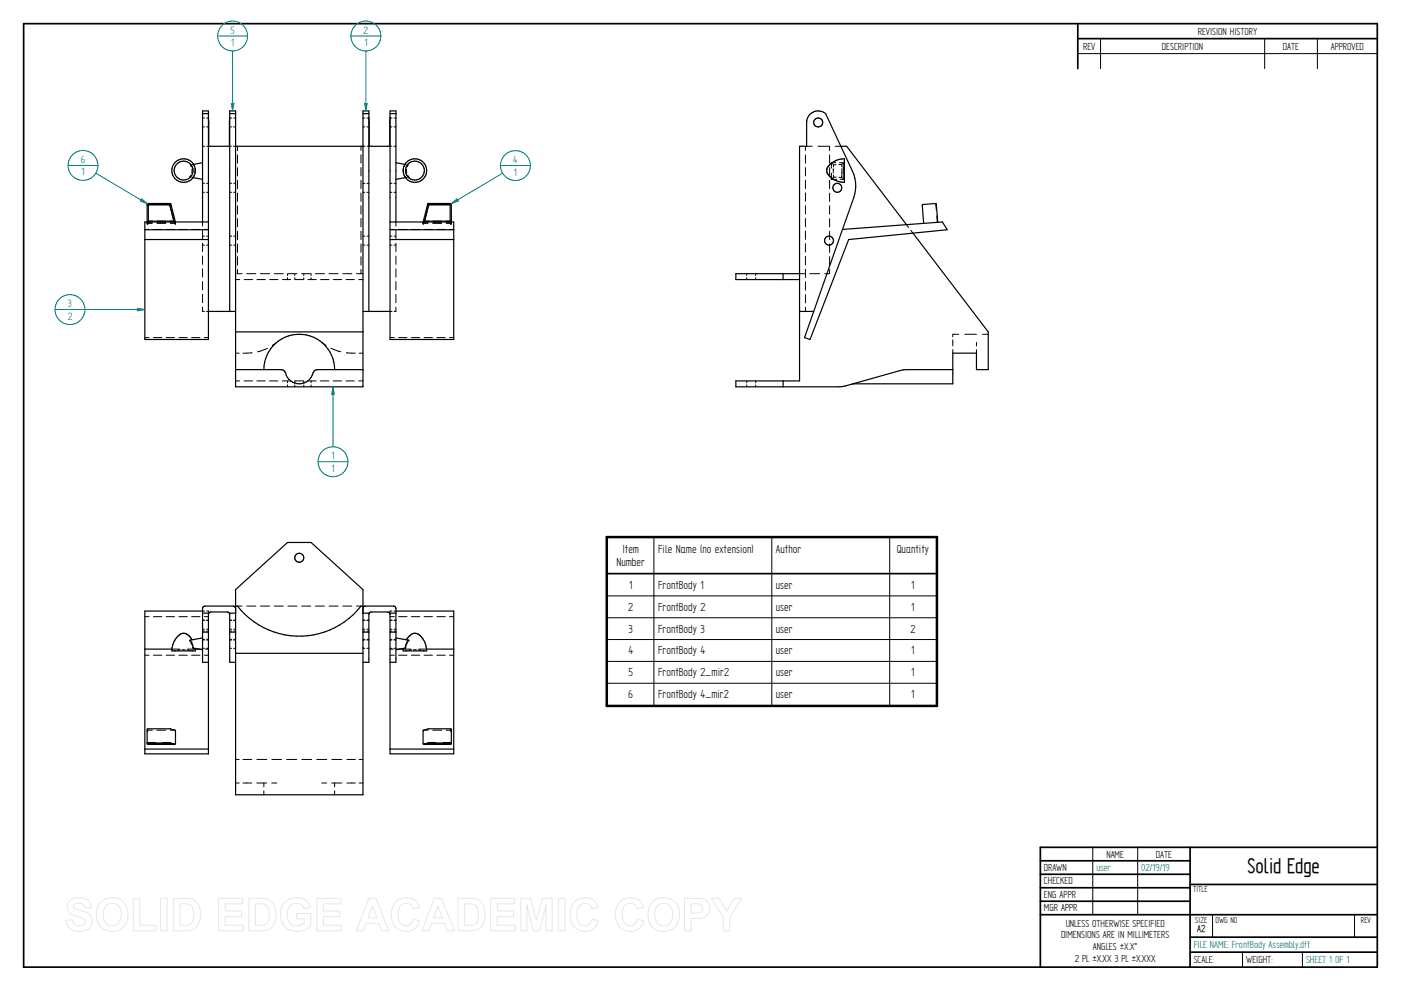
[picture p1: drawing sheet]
<svg xmlns="http://www.w3.org/2000/svg" width="594mm" height="420mm" viewBox="0 0 594 420" stroke-linecap="round" stroke-linejoin="round" font-family="sans-serif">
<g fill="none" stroke="#000" stroke-width=".72">
<path d="M10 10h574v400h-574zM457 10v19.1M457 16.4h127M504.6 359.2v50.8M584 359.2h-142.9v50.8M441.1 365h63.5M441.1 370.7h63.5M441.1 376.4h63.5M504.6 375h79.4M441.1 382.1h63.5M441.1 387.8h142.9M504.6 397.3h79.4"/>
<path d="M504.6 403.7h79.4"/>
</g>
<g fill="none" stroke="#000" stroke-width=".42">
<path d="M466.7 16.4v12.7M536.3 16.4v12.7M558.6 16.4v12.7M457 22.7h127M85.9 50h.8M85.9 53.8h.8M87.6 53.8h.8M87.6 50h.8M97.4 50h.8M97.4 53.8h.8M99.1 53.8h.8M99.1 50h.8"/>
<path d="M153.9 50h.8M153.9 53.8h.8M155.6 53.8h.8M155.6 50h.8M165.4 50h.8M165.4 53.8h.8M167.1 53.8h.8M167.1 50h.8M80.9 74.3l-.5 .8h.5M81.1 69.8l-.4 .1 .4 .8M81.4 75.2l.3 .1M81.4 71.7l-.1 1.7"/>
<path d="M81.7 75.3h.2M82 69.7l.4 .9M82 69.7l-.4 .1M82.1 69.7h-.1M82.2 74.5l-.5 .8M82.7 71.5l-.1 2M85.9 62h.8M85.9 77.7h.8M87.6 77.7h.8M87.7 62h.8M97.3 62h.8M97.4 77.7h.8"/>
<path d="M99 62h.9M99.1 77.7h.8M100.7 62v1.8M100.7 65.7v3.5M100.7 71.1v3.5M100.7 76.5v3.5M153.1 62v1.8M153.1 65.6v3.6M153.1 71v3.6M153.1 76.4v3.6M153.9 62h.9M153.9 77.7h.8"/>
<path d="M155.6 77.7h.8M155.7 62h.8M165.3 62h.9M165.4 77.7h.8M167 62h.9M167.1 77.7h.8M171.1 71.5l.1 2M171.5 74.5l.5 .8M171.7 69.7h.1M171.8 69.7l-.4 .9M171.8 69.7l.4 .1M172 75.3h-.1"/>
<path d="M172.4 71.7l.1 1.7M172.5 75.2l-.5 .1M172.7 69.8l.4 .1-.5 .8M172.9 74.3l.5 .8h-.5M341.5 62v1.8M341.5 65.7v3.5M341.5 71v3.6M341.5 76.4v3.6M342 62h2.4M346.9 62h4.8l.1 1.8M351.8 65.7v3.5M351.8 71.1v3.5"/>
<path d="M351.8 76.5v3.5M352.5 69.3v2M352.5 73.4v2M352.7 69.1l.2 .3M352.8 69h1.6M353.1 75.4l-.2 .2M353.2 69.7l.3 .2M353.3 71.6h.1M353.3 71.6v1.8M353.4 76h1.4M353.4 74.3l.1 .8M353.5 69.9l-.1 .9"/>
<path d="M353.5 75.1l-.2 .1M353.5 75.1h1.1M354.2 62h2.4M354.5 69.8l-1 .1M355.8 75.2l1 .1M356 69h1.5M356.2 76h1.3M356.8 75.3l.2 .2M356.9 69.7v.9M356.9 69.7l-1.2 .1M356.9 74.4l-.1 .9M356.9 73.4h.1"/>
<path d="M357 71.6l-.1 1.8M357.1 69.5l-.2 .2M357.3 75.8l.2 .2M357.5 69v2.3M357.5 73.7v2.3M357.5 69l-.2 .3M357.6 71v2.6M357.8 75l.2 1.3M358 68.3l-.2 1.3M61.4 97.3h1.8M62.4 94.3h.1M62.4 94.1h.1"/>
<path d="M62.4 94.3v.1M62.4 94.5v.2M62.4 94.7h.1M62.4 86.9v.1M62.5 86.8h.1M62.5 94.3h.1M62.6 86.7l-.1 .1M62.6 94.2h.1M62.7 94.7h.1M62.7 86.7h.1M62.7 94.7h1.9M62.7 94.2h1.9"/>
<path d="M62.9 93.8h.1M62.9 93.8h1.8M65.1 97.3h3.5M66.5 93.8h3.6M66.5 94.7h3.8M66.5 94.2h3.8M70.4 97.3h3.6M72 93.8h1.7M72.2 94.7h2M72.2 94.2h1.9M73.7 93.8h.1M74.1 94.2h.1"/>
<path d="M74.2 94.2h.1M74.3 94.7h.1M74.3 94.3h.1M74.4 94.1h.1M74.4 94.3h.1M74.4 94.7h.1M74.4 94.3v.1M74.4 94.5v.2M75.9 97.3h3.5M81.2 97.3h3.6M85.9 94.1v1.7M85.9 97.7v3.6"/>
<path d="M85.9 81.5h.8M86.6 97.3h1.8M87.6 81.5h.8M97.4 81.5h.8M99.1 81.5h.8M100.7 81.9v3.5M100.7 87.2v3.6M100.7 92.7v3.5M100.7 98v3.6M153.1 81.8v3.6M153.1 87.2v3.6M153.1 92.6v3.6"/>
<path d="M153.1 98v3.6M153.9 81.5h.8M155.6 81.5h.8M165.4 97.3h1.8M165.4 81.5h.8M167.1 81.5h.8M167.9 94.1v1.7M167.9 97.7v3.6M169 97.3h3.6M174.4 97.3h3.6M179.4 94.3h.1M179.4 94.7h.1"/>
<path d="M179.4 94.3v.1M179.4 94.5v.2M179.4 94.1h.1M179.5 94.7h.1M179.6 94.2l-.1 .1M179.7 94.7h.1M179.7 94.2h.1M179.7 94.7h1.9M179.7 94.2h1.9M179.8 97.3h3.6M180 93.8h.1M180 93.8h1.8"/>
<path d="M183.5 94.7h3.8M183.5 94.2h3.8M183.6 93.8h3.6M185.2 97.3h3.6M189.1 93.8h1.8M189.2 94.7h1.9M189.2 94.2h1.9M190.6 97.3h1.8M190.9 93.8h.1M191.1 94.7h.1M191.1 94.2h.1M191.2 94.7h.1"/>
<path d="M191.3 94.7h.1M191.4 94.3h.1M191.4 94.1h.1M191.4 94.3v.1M191.4 94.5v.2M341.5 81.8v3.5M341.5 87.2v3.5M341.5 92.6v3.5M341.5 98v3.5M351.8 81.9v3.5M351.8 87.2v3.6M351.8 92.7v3.5"/>
<path d="M351.8 98v3.6M384.4 95.2l.9 1.2M386.2 97.7l.9 1.1M396.9 86.8h.1M396.9 86.8l.1 2.3M397 86.8h.1M397.2 91.5l.2 2.3M397.4 93.8h.1M397.5 93.8h.1M85.9 103.1v3.6M85.9 108.5v3.6M85.9 114v3.5"/>
<path d="M85.9 119.4v3.5M85.9 100.1h.8M85.9 103.9h.8M87.6 103.9h.8M87.6 100.1h.8M97.4 100.1h.8M97.4 103.9h.8M99.1 103.9h.8M99.1 100.1h.8M99.9 116h.3M99.9 118.5h1.8M100.5 116h2.2"/>
<path d="M100.7 103.5v3.5M100.7 108.8v3.6M100.7 114.3v1.7M103.5 118.5h3.6M104.6 116h3.9M109 118.5h3.5M110.4 116h3.9M114.3 118.5h3.6M116.3 116h3.8M119.8 118.5h3.5M121.9 116v.8M121.9 117.7v.8"/>
<path d="M122.1 116h3.8M125 116v.8M125 117.7v.8M125.1 118.5h3.6M127.9 116h3.8M128.8 116v.8M128.8 117.7v.8M130.5 118.5h3.6M131.9 116v.8M131.9 117.7v.8M133.7 116h3.9M135.9 118.5h3.6"/>
<path d="M139.5 116h3.9M141.3 118.5h3.6M145.4 116h3.8M146.7 118.5h3.6M151.2 116h2.2M152.1 118.5h1.8M153.1 103.4v3.6M153.1 108.8v3.6M153.1 114.2v1.8M153.7 116h.2M153.9 100.1h.8M153.9 103.9h.8"/>
<path d="M155.6 103.9h.8M155.6 100.1h.8M165.4 100.1h.8M165.4 103.9h.8M167.1 103.9h.8M167.1 100.1h.8M167.9 103.1v3.6M167.9 108.5v3.6M167.9 114v3.5M167.9 119.4v3.5M316.6 116v.8M316.6 117.7v.8"/>
<path d="M320.5 116v.8M320.5 117.7v.8M339 116h2.2M341.5 103.3v3.6M341.5 108.7v3.6M341.5 114.1v3.5M341.5 119.5v3.6M343.3 116h4.2M351.8 114.3v1.7h-2.1M351.8 103.5v3.5M351.8 108.8v3.6M85.9 124.8v3.6"/>
<path d="M85.9 130.2v1.8h.8M87.6 132h.8M165.4 132h.8M167.9 130.2v1.8h-.8M167.9 124.8v3.6M341.5 124.9v3.5M341.5 130.3v1.7M61.4 143.1h1.8M65.1 143.1h3.5M70.4 143.1h3.6M75.9 143.1h3.5M81.2 143.1h3.6"/>
<path d="M86.6 143.1h1.8M99.9 149.7h1.5M106.9 149.6l-3.9 .1M113.4 147.7l-4.2 1.5M117.3 145.2l-1.8 1.3M136.4 145.2l1.9 1.3M140.3 147.6l4.3 1.5M146.9 149.6l3.8 .1M152.3 149.7h1.6M165.4 143.1h1.8M169 143.1h3.6M174.4 143.1h3.6"/>
<path d="M179.8 143.1h3.6M185.2 143.1h3.6M190.6 143.1h1.8M404 144.1v2.5M404 148.2v1.5M406.5 141.7h-2.5v1.2M409.1 141.7h5M414.1 145.2v1.5M414.1 148.3v1.4M416.6 141.7h2.5M99.9 161.5h1.7M103.5 161.5h3.6"/>
<path d="M108.9 161.5h3.6M114.3 161.5h3.5M119.7 161.5h3.6M121.9 161.5v.8M121.9 163.2v.8M125 161.5v.8M125 163.2v.8M125.1 161.5h3.5M128.8 161.5v.8M128.8 163.2v.8M130.5 161.5h3.6M131.9 161.5v.8"/>
<path d="M131.9 163.2v.8M135.9 161.5h3.5M141.3 161.5h3.6M146.7 161.5h3.5M152.1 161.5h1.8M316.6 161.5v.8M316.6 163.2v.8M320.5 161.5v.8M320.5 163.2v.8M85.9 259.1h.8M87.6 259.1h.8v.4M100.7 257h2"/>
<path d="M104.6 257h3.9M110.4 257h3.9M116.3 257h3.8M122.1 257h3.8M127.9 257h3.8M133.7 257h3.9M139.5 257h3.9M145.4 257h3.8M151.2 257h1.9M166.2 259.1h-.8v.4M167.1 259.1h.8M61.4 261.5h1.8"/>
<path d="M61.4 277.8h1.8M65.1 261.5h3.5M65.1 277.8h3.5M70.4 261.5h3.6M70.4 277.8h3.6M72.9 275.2h3.3M74.5 275.8l-.6 .2M75.9 261.5h3.5M75.9 277.8h3.5M76.5 275.5l-1.3 .2M77.2 275.5h1.3M79.2 275.5l1.4 .2"/>
<path d="M79.5 275.2h3.3M80.4 271.4h.1M80.4 271.4l.3 .5M80.6 271.4h.1M81 272.5h.1M81 272.5l.5 1.1M81.2 261.5h3.6M81.2 277.8h3.6M81.2 275.8l.7 .2M81.6 274.2l.2 .5M82 274.8h.1M84.3 275.2h1.4"/>
<path d="M85.9 263h.8M85.9 271.4h.8M85.9 271.1h.8M85.9 274.9h.8M85.9 267.6h.8M85.9 266.8h.8M86.6 261.5h1.8M86.6 277.8h1.8M87.1 275.2h1.3M87.6 263h.8M87.6 271.4h.8M87.6 274.9h.8"/>
<path d="M87.6 266.8h.8M87.6 271.1h.8M87.6 267.6h.8M88.4 260.1v.4M97.4 263h.8M97.4 271.4h.8M97.4 271.1h.8M97.4 274.9h.8M97.4 267.6h.8M97.4 266.8h.8M99.1 263h.8M99.1 271.4h.8"/>
<path d="M99.1 274.9h.8M99.1 266.8h.8M99.1 271.1h.8M99.1 267.6h.8M153.9 263h.8M153.9 271.4h.8M153.9 271.1h.8M153.9 274.9h.8M153.9 267.6h.8M153.9 266.8h.8M155.6 271.4h.8M155.6 274.9h.8"/>
<path d="M155.6 266.8h.8M155.6 263h.8M155.6 271.1h.8M155.6 267.6h.8M165.4 260.1v.4M165.4 261.5h1.8M165.4 275.2h1.4M165.4 277.8h1.8M165.4 263h.8M165.4 271.4h.8M165.4 271.1h.8M165.4 274.9h.8"/>
<path d="M165.4 267.6h.8M165.4 266.8h.8M167.1 271.4h.8M167.1 274.9h.8M167.1 266.8h.8M167.1 263h.8M167.1 271.1h.8M167.1 267.6h.8M168.2 275.2h1.3M169 261.5h3.6M169 277.8h3.6M171 275.2h3.3"/>
<path d="M171.8 274.8h.1M172.2 274.2l-.2 .5M172.6 275.8l-.6 .2M172.8 272.5l-.5 1.1M173.1 271.4h.1M173.4 271.4h.1M173.4 271.4l-.3 .5M174.4 261.5h3.6M174.4 277.8h3.6M174.6 275.5l-1.3 .2M175.3 275.5h1.3M177.3 275.5l1.3 .2"/>
<path d="M177.6 275.2h3.2M179.3 275.8l.7 .2M179.8 261.5h3.6M179.8 277.8h3.6M185.2 261.5h3.6M185.2 277.8h3.6M190.6 261.5h1.8M190.6 277.8h1.8M62.4 309.8h.1M62.5 309.7h.1M62.7 309.6h.1M62.7 309.6h1.9"/>
<path d="M62.9 314.8h.1M62.9 315h.1M62.9 314.8h3M66.5 309.6h3.8M69 314.8h3M72 314.8h.1M72 315h.1M72 314.8l.6 .2M72.2 309.6h2M73.1 315.3h.2M73.2 315.2l.5 .1M73.6 315.3h.1"/>
<path d="M73.7 315.3h.1M73.7 315.5v.1M179.6 309.6h2M180 315.3h.1M180 315.5v.1M180 315.3h.2M180.5 315.3h.2M180.6 315.2l-.6 .1M181.8 314.8h.1M181.8 315h.1M181.8 314.8h3M181.8 314.8l-.6 .2"/>
<path d="M183.5 309.6h3.8M187.9 314.8h3M189.2 309.6h1.9M190.9 314.8h.1M190.9 315h.1M191.1 309.6h.1M191.3 309.7h.1M191.4 309.8h.1M99.9 322h1.5M99.9 332h1.5M103 322h3.8M103 332h3.7"/>
<path d="M108.9 332h4.2M108.9 322h4.2M111.9 332v1.6M111.9 335.3v1.7M115.2 332h2.1M115.3 322h4.1M121.6 322h4.2M128 322h4.2M134.3 322h4.3M136.4 332h2.1M140.7 332h4.2M140.7 322h4.2"/>
<path d="M141.9 332v1.6M141.9 335.3v1.7M147.1 332h3.6M147.1 322h3.6M152.3 322h1.6M152.3 332h1.6M463.4 359.2v28.6M482.4 359.2v28.6M514.2 387.9v9.4M574.4 387.9v9.4M526.9 403.7v6.3M552.3 403.7v6.3"/>
</g>
<g fill="none" stroke="#000" stroke-width=".51">
<path d="M85.9 48.2h2.5M88.4 49.8l.1 12.2h8.8l.1-12.2M97.4 48.2h2.5M153.9 48.2h2.5M156.4 49.8l.1 12.2h8.8l.1-12.2M165.4 48.2h2.5M81.9 75.3l4 .7M85.9 69l-3.8 .7M99.9 62h54M167.9 69l3.8 .7M171.9 75.3l-4 .7M351.4 70.4a9.1 9.1 0 0 1 6.6-3.1v10a7.8 7.8 0 0 1-7.4-4.6l.1-1.4z"/>
<path d="M352.5 76h.9M352.5 69v.3M352.5 75.4v.6M352.5 69h.3M352.5 69l.2 .1M352.9 75.6l-.4 .4M356.6 62h2.4l25.4 33.2M61.4 97.4h27M62.4 94.1v-7.5l.3-.3 9.6 .1 2.1 7.7M62.9 86.8h9.1l1.7 7h-10.8zM85.9 94.1v-47.1h2.5v96.9h-27v-49.8h27M165.4 94.1h27v49.8h-27v-96.9h2.5v47.1"/>
<path d="M165.4 97.4h27M179.4 94.1l1.9-7.6 .3-.2 9.7 .1 .1 7.7M181.8 86.8h9.1v7h-10.9zM357.2 97.3l4.8-13.5a14.8 14.8 0 0 0-.6-11.3l-11.3-24.3a4.9 4.9 0 0 0-5.2-.7 4.9 4.9 0 0 0-2.9 4.4v10.1h-3v99.5h-27v2.5l45-.1 26.1-7.1 20.9-.1M357.2 97.3l42.4-3.2 2.1 3.3-41.8 4.2-16.4 42.3-2.3-.8zM387.1 98.8l32 41.9v16h-5v-7h-10.1v13h-42.1M397.6 94.2l-.6-7.6-.3-.3-5.5 .5 .5 7.9M61.4 101.6h27M165.4 101.6h27M332.1 116v2.5M339 116h-27v2.5h27M88.4 132h11.5"/>
<path d="M97.4 132v-85h2.5v117h54v-117h2.5v85M153.9 132h11.5M339 132h6.1M99.9 156.7h19.3l1 .3 .7 .7a6.1 6.1 0 0 0 6 5 6.1 6.1 0 0 0 6-5l.7-.7 1.1-.3h19.2M99.9 140.7h54M111.9 156.7a15 15 0 0 1 15-15 15 15 0 0 1 15 15M332.1 161.5v2.5M362 162.7l-.6 .1M85.9 259.1h-24.5v60.5h27l.1-59.6M85.9 260h2.6M88.5 260l.9-.5h7l.9 .5M97.3 260l.1 20.8h2.5"/>
<path d="M97.3 260h2.6M99.9 258l-.3-.7-.7-.3h-12l-.9 .6-.1 23.2h2.5M99.9 250l22-20h10l22 20v87h-54zM99.9 257h.8a33.2 33.2 0 0 0 52.4 0h.8M153.9 258l.3-.7 .7-.3h12l.9 .6 .1 23.2h-2.5M153.9 260h2.6M156.5 260l-.1 20.8h-2.5M156.5 260l.9-.5h7l.9 .5M165.3 260h2.6M167.9 259.1h24.5v60.5h-27l-.1-59.6M61.4 275.2h11.5M81.5 271.3l-1.7-2a3.2 3.2 0 0 0-5 1.2 8.6 8.6 0 0 0-1.9 4.8"/>
<path d="M82.8 274.9v1.1h-10l.1-.7M82.8 275.2h1.5M85.9 268h2.5M85.9 270.5l-5.2 .9 1.3 3.4 3.9 .7M97.4 268h2.5M99.9 277h54M153.9 268h2.5M165.4 268h2.5M167.9 270.5l5.2 .9-1.3 3.4-3.9 .7M169.5 275.2h1.5M171 274.9l-.1 1.1h10v-.7M172.3 271.3a3.7 3.7 0 0 1 5.6-2l1 1.1a8.4 8.4 0 0 1 2 4.9"/>
<path d="M180.8 275.2h11.6M61.4 317.6h27M62.5 309.1l9.7-.1 2 .6 .2 .3v5.4l-.3 .3-11.6-.1zM62.9 315.6v-.6h9.1l1.7 .6M62.9 315.3h10.2M165.4 317.6h27M179.4 309.7l2.2-.7h9.5l.3 .3-.1 6.2h-11.8zM180 315.6l1.8-.6h9.1v.6M180.7 315.3h10.2M181.6 309h.1M191.4 314.7l-.3 .3"/>
<circle cx="347" cy="51.9" r="1.9"/>
<circle cx="77.9" cy="72.3" r="5"/>
<circle cx="77.9" cy="72.3" r="4"/>
<circle cx="175.9" cy="72.3" r="5"/>
<circle cx="175.9" cy="72.3" r="4"/>
<circle cx="355" cy="79.6" r="1.9"/>
<circle cx="351.5" cy="102" r="1.9"/>
<circle cx="126.9" cy="236.5" r="1.91"/>
</g>
<g fill="#000">
<circle cx="72" cy="86.8" r=".25"/>
<circle cx="181.8" cy="86.8" r=".25"/>
</g>
<path d="M141.2 164v25.4" fill="none" stroke="#008080" stroke-width=".42"/>
<path d="M141.2 164l.5 3.2h-1z" fill="#008080"/>
<path d="M155.1 21.6v25.4M141.2 164l.5 3.2h-1zM134.9 195.7h12.7M134.9 195.7a6.4 6.4 0 0 0 6.3 6.4 6.4 6.4 0 0 0 6.4-6.4M134.9 195.7a6.4 6.4 0 0 1 6.3-6.3 6.4 6.4 0 0 1 6.4 6.3" fill="none" stroke="#008080" stroke-width=".42"/>
<path d="M154.6 43.9h1.1l-.6 3.1z" fill="#008080"/>
<path d="M148.8 15.3h12.7M148.8 15.3a6.4 6.4 0 0 0 6.3 6.3 6.4 6.4 0 0 0 6.4-6.3M148.8 15.3a6.4 6.4 0 0 1 6.3-6.4 6.4 6.4 0 0 1 6.4 6.4M98.6 21.6v25.4M154.6 43.9h1.1l-.6 3.1z" fill="none" stroke="#008080" stroke-width=".42"/>
<path d="M98.1 43.9h1.1l-.6 3.1z" fill="#008080"/>
<path d="M92.3 15.3h12.7M92.3 15.3a6.4 6.4 0 0 0 6.3 6.3 6.4 6.4 0 0 0 6.4-6.3M92.3 15.3a6.4 6.4 0 0 1 6.3-6.4 6.4 6.4 0 0 1 6.4 6.4M98.1 43.9h1.1l-.6 3.1zM36 131.2h25.4" fill="none" stroke="#008080" stroke-width=".42"/>
<path d="M58.2 130.7l3.2 .5-3.2 .6z" fill="#008080"/>
<path d="M213.1 73.4l-21.8 13M23.3 131.2h12.7M23.3 131.2a6.4 6.4 0 0 0 6.4 6.4 6.4 6.4 0 0 0 6.3-6.4M23.3 131.2a6.4 6.4 0 0 1 6.4-6.3 6.4 6.4 0 0 1 6.3 6.3M58.2 130.7l3.2 .5-3.2 .6z" fill="none" stroke="#008080" stroke-width=".42"/>
<path d="M191.3 86.4l2.5-2.1 .5 .9z" fill="#008080"/>
<path d="M40.6 73.4l21.9 13M212.2 70.2h12.7M212.2 70.2a6.4 6.4 0 0 0 6.4 6.4 6.4 6.4 0 0 0 6.3-6.4M212.2 70.2a6.4 6.4 0 0 1 6.4-6.3 6.4 6.4 0 0 1 6.3 6.3M191.3 86.4l2.5-2.1 .5 .9z" fill="none" stroke="#008080" stroke-width=".42"/>
<path d="M60 84.3l2.5 2.1-3-1.2z" fill="#008080"/>
<path d="M28.9 70.1h12.7M28.9 70.1a6.4 6.4 0 0 0 6.3 6.4 6.4 6.4 0 0 0 6.4-6.4M28.9 70.1a6.4 6.4 0 0 1 6.3-6.3 6.4 6.4 0 0 1 6.4 6.3M60 84.3l2.5 2.1-3-1.2z" fill="none" stroke="#008080" stroke-width=".42"/>
<path d="M277.3 227.7v71.6M327.3 227.7v71.6M377.3 227.7v71.6M257.3 252.6h140M257.3 261.9h140M257.3 271.1h140M257.3 280.4h140M257.3 289.7h140" fill="none" stroke="#000" stroke-width=".42"/>
<path d="M257.3 243.2h140" fill="none" stroke="#000" stroke-width=".72"/>
<path d="M257.3 227.7h140v71.6h-140z" fill="none" stroke="#000" stroke-width="1.1"/>
<g fill="none" stroke="#e6e6e6" stroke-width=".42">
<path d="M29.6 381.8a6.5 6.5 0 0 1 8.5 .8l.6 2.2-2.8 .1a2.7 2.7 0 0 0-2.1-2 2.7 2.7 0 0 0-2.7 1.1 1.87 1.87 0 0 0 2.2 1.8l1.4 .4a4.4 4.4 0 0 1 4 6.2 6.4 6.4 0 0 1-9.1 1.3l-1.2-1.8-.5-1.7 2.7-.3a2.94 2.94 0 0 0 2.6 2.6 2.94 2.94 0 0 0 3.1-1.9 2.67 2.67 0 0 0-2.9-1.8 4.9 4.9 0 0 1-5-4.3l.4-1.6zM42.8 382.4a6.9 6.9 0 0 1 8.3-.8 6.9 6.9 0 0 1 3 7.7 6.7 6.7 0 0 1-8 5.5 6.7 6.7 0 0 1-5.1-8.3 6.1 6.1 0 0 1 1.8-4.1zM44.8 384.2a3.9 3.9 0 0 1 4.6-.8 3.9 3.9 0 0 1 2 4.3 3.8 3.8 0 0 1-1.9 4.3 3.8 3.8 0 0 1-4.6-.7 6.6 6.6 0 0 1-.1-7.1zM56.5 381h2.8v11.3h6.9v2.3h-9.7zM68.1 380.9h2.8v13.7h-2.8zM73.5 380.9h5a5.9 5.9 0 0 1 6.5 7 5.9 5.9 0 0 1-6.3 6.7h-5.2zM76.3 383.2h1.8a3.4 3.4 0 0 1 4 3.9v1.2a3.2 3.2 0 0 1-3.8 4h-2zM92.7 380.9h10.2v2.3h-7.4v3h6.9v2.4h-6.9v3.7h7.7v2.3h-10.5zM105.5 380.9h5.1a5.9 5.9 0 0 1 6.4 7 5.9 5.9 0 0 1-6.3 6.7h-5.2zM108.3 383.2h1.9a3.4 3.4 0 0 1 4 3.9v1.2a3.2 3.2 0 0 1-3.8 4h-2.1zM120.9 382.4a7.3 7.3 0 0 1 9.7 .1l1 2.2-2.7 .5a3.7 3.7 0 0 0-4.6-2 3.7 3.7 0 0 0-2.5 4.4 4.2 4.2 0 0 0 2.2 4.5 4.2 4.2 0 0 0 5-.8v-1.7h-3.2v-2.3h6v5.4a8.1 8.1 0 0 1-11.8-.8 8.3 8.3 0 0 1 .9-9.5zM134.4 380.9h10.2v2.3h-7.4v3h6.9v2.4h-6.9v3.7h7.6v2.3h-10.4z"/>
<path d="M156.4 380.9h3l5.5 13.7h-3l-1.2-3.1h-5.5l-1.1 3.1h-3zM157.9 384.1l1.9 5.1h-3.7zM167.7 382.5a6 6 0 0 1 10.2 2.1l-2.8 .7a3.2 3.2 0 0 0-3.9-2.2 3.2 3.2 0 0 0-2.4 3.8 4.6 4.6 0 0 0 2.5 5.5 3.2 3.2 0 0 0 4-2.8l2.6 .8a6.1 6.1 0 0 1-7.2 4.3 6.1 6.1 0 0 1-4.8-6.8 7.7 7.7 0 0 1 1.8-5.4zM184.1 380.9h3.1l5.5 13.7h-3l-1.2-3.1h-5.5l-1.1 3.1h-3zM185.7 384.1l1.9 5.1h-3.8zM194.2 380.9h5a5.9 5.9 0 0 1 6.5 7 5.9 5.9 0 0 1-6.3 6.7h-5.2zM197 383.2h1.8a3.4 3.4 0 0 1 4 3.9v1.2a3.2 3.2 0 0 1-3.8 4h-2zM208.1 380.9h10.2v2.3h-7.4v3h6.9v2.4h-6.9v3.7h7.6v2.3h-10.4zM220.8 380.9h4.2l2.5 9.3 2.4-9.3h4.2v13.7h-2.5l-.1-10.8-2.7 10.8h-2.7l-2.7-10.8v10.8h-2.6zM236.8 380.9h2.8v13.7h-2.8zM243.5 382.5a6 6 0 0 1 10.2 2.1l-2.8 .7a3.2 3.2 0 0 0-3.8-2.2 3.2 3.2 0 0 0-2.4 3.8 4.6 4.6 0 0 0 2.4 5.5 3.2 3.2 0 0 0 4-2.8l2.6 .8a6.1 6.1 0 0 1-7.2 4.3 6.1 6.1 0 0 1-4.7-6.8 7.7 7.7 0 0 1 1.7-5.4zM262.7 382.5a6 6 0 0 1 10.2 2.1l-2.7 .7a3.2 3.2 0 0 0-3.9-2.2 3.2 3.2 0 0 0-2.4 3.8 4.6 4.6 0 0 0 2.4 5.5 3.2 3.2 0 0 0 4-2.8l2.7 .8a6.1 6.1 0 0 1-7.2 4.3 6.1 6.1 0 0 1-4.8-6.8 7.7 7.7 0 0 1 1.7-5.4z"/>
<path d="M276.7 382.4a6.9 6.9 0 0 1 8.3-.8 6.9 6.9 0 0 1 3 7.7 6.7 6.7 0 0 1-8.1 5.5 6.7 6.7 0 0 1-5.1-8.3 6.1 6.1 0 0 1 1.9-4.1zM278.7 384.2a3.9 3.9 0 0 1 4.6-.8 3.9 3.9 0 0 1 1.9 4.3 3.8 3.8 0 0 1-1.8 4.3 3.8 3.8 0 0 1-4.7-.7 6.6 6.6 0 0 1 0-7.1zM290.3 380.9h5.2a4.4 4.4 0 0 1 5.4 4.3 4.4 4.4 0 0 1-5.4 4.2h-2.4v5.2h-2.8zM293.1 383.2h1.8a2.1 2.1 0 0 1 2.6 .6 2.1 2.1 0 0 1 0 2.6 3.4 3.4 0 0 1-2.9 .7h-1.5zM301.6 380.9h3.3l3.2 5.4 3.2-5.4h3.2l-5 7.9v5.8h-2.8v-5.8z"/>
</g>
<text font-size="10.1" x="529" y="370.2">Solid Edge</text>
<g font-size="5.6">
<text x="263.9" y="234.4">Item</text>
<text x="279.1" y="234.4">File Name (no extension)</text>
<text x="329.1" y="234.4">Author</text>
<text x="380.3" y="234.4">Quantity</text>
<text x="261.4" y="240.1">Number</text>
<text x="266.7" y="249.7">1</text>
<text x="279.1" y="249.7">FrontBody 1</text>
<text x="329.1" y="249.7">user</text>
<text x="386.4" y="249.7">1</text>
<text x="266.4" y="259">2</text>
<text x="279.1" y="259">FrontBody 2</text>
<text x="329.1" y="259">user</text>
<text x="386.4" y="259">1</text>
<text x="266.6" y="268.2">3</text>
<text x="279.1" y="268.2">FrontBody 3</text>
<text x="329.1" y="268.2">user</text>
<text x="386" y="268.2">2</text>
<text x="266.4" y="277.5">4</text>
<text x="279.1" y="277.5">FrontBody 4</text>
<text x="329.1" y="277.5">user</text>
<text x="386.4" y="277.5">1</text>
<text x="266.5" y="286.7">5</text>
<text x="279.1" y="286.7">FrontBody 2_mir2</text>
<text x="329.1" y="286.7">user</text>
<text x="386.4" y="286.7">1</text>
<text x="266.4" y="296">6</text>
<text x="279.1" y="296">FrontBody 4_mir2</text>
<text x="329.1" y="296">user</text>
<text x="386.4" y="296">1</text>
</g>
<g font-size="5.1" fill="#008080">
<text x="97.7" y="14.2">5</text>
<text x="154.2" y="14.2">2</text>
<text x="98" y="19.5">1</text>
<text x="154.5" y="19.5">1</text>
<text x="34.2" y="69.1">6</text>
<text x="217.6" y="69.1">4</text>
<text x="34.5" y="74.4">1</text>
<text x="217.9" y="74.4">1</text>
<text x="28.8" y="130.2">3</text>
<text x="28.7" y="135.5">2</text>
<text x="140.5" y="194.7">1</text>
<text x="140.5" y="200">1</text>
</g>
<g font-size="4.9">
<text x="507.9" y="14.7">REVISION HISTORY</text>
<text x="459.3" y="21">REV</text>
<text x="492.7" y="21">DESCRIPTION</text>
<text x="544" y="21">DATE</text>
<text x="564.3" y="21">APPROVED</text>
<text x="469.1" y="363.6">NAME</text>
<text x="490.1" y="363.6">DATE</text>
<text x="442.7" y="369.3">DRAWN</text>
<text x="442.7" y="375">CHECKED</text>
<text x="442.7" y="380.7">ENG APPR</text>
<text x="442.7" y="386.4">MGR APPR</text>
<text x="451.9" y="392.9">UNLESS OTHERWISE SPECIFIED</text>
<text x="449.9" y="397.9">DIMENSIONS ARE IN MILLIMETERS</text>
<text x="455.7" y="407.8">2 PL ±X.XX 3 PL ±X.XXX</text>
<text x="463.5" y="402.9">ANGLES ±X.X°</text>
<text x="506.2" y="408.3">SCALE:</text>
<text x="528.4" y="408.3">WEIGHT:</text>
</g>
<g font-size="4.9" fill="#008080">
<text x="464.9" y="369.3">user</text>
<text x="483.9" y="369.3">02/19/19</text>
<text x="506.2" y="402">FILE NAME: FrontBody Assembly.dft</text>
<text x="553.8" y="408.4">SHEET 1 OF 1</text>
</g>
<text font-size="4.8" x="507.7" y="395.3">A2</text>
<g font-size="4.1">
<text x="505.9" y="378.3">TITLE</text>
<text x="506.9" y="391.1">SIZE</text>
<text x="515.4" y="391.1">DWG NO</text>
<text x="577" y="391.1">REV</text>
</g>
</svg>
